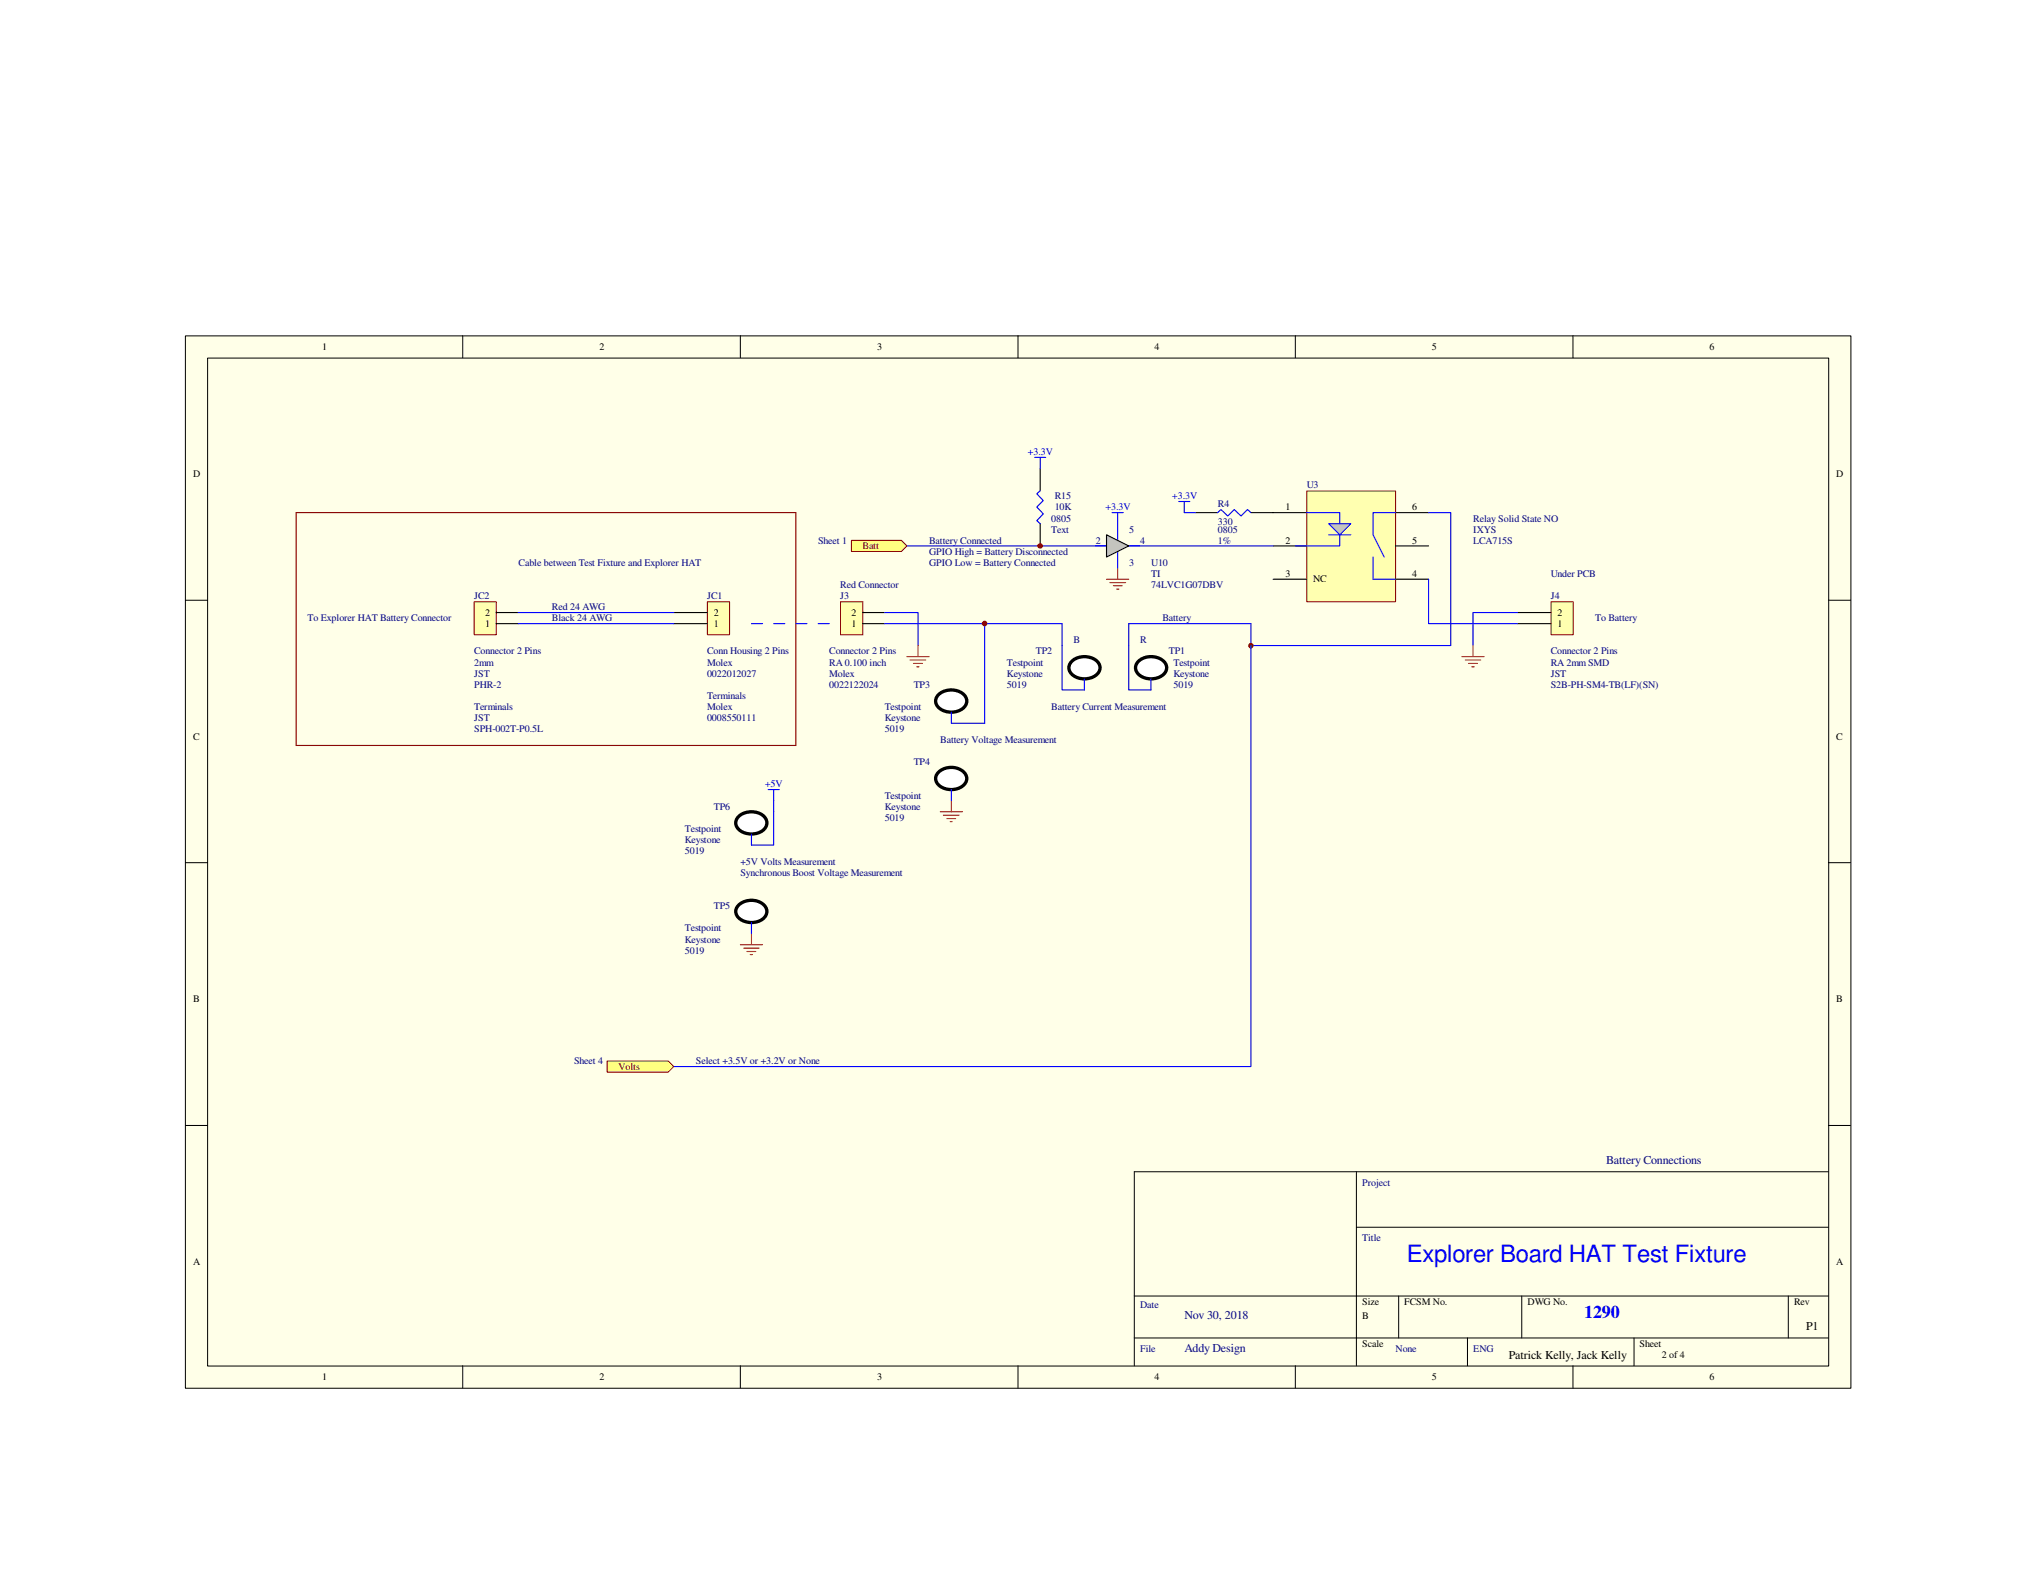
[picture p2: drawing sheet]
<svg xmlns="http://www.w3.org/2000/svg" width="279mm" height="216mm" viewBox="0 0 279 216" stroke-linecap="round" stroke-linejoin="round" font-family="sans-serif">
<path d="M25.4 46.1h228.6v144.4h-228.6z" fill="#ffffe8"/>
<g fill="none" stroke="#000" stroke-width=".14">
<path d="M25.4 46.1h228.6v144.4h-228.6zM28.5 49.1h222.5v138.4h-222.5zM63.5 46.1v3M101.6 46.1v3M139.7 46.1v3M177.8 46.1v3M215.9 46.1v3M25.4 82.4h3.1M250.9 82.4h3.1M25.4 118.4h3.1M250.9 118.4h3.1M25.4 154.5h3.1"/>
<path d="M250.9 154.5h3.1M155.7 177.9h95.2M186.1 160.8v26.7M186.1 168.4h64.8M191.9 177.9v5.7M208.8 177.9v5.7M245.4 177.9v5.7M250.9 160.8h-95.2v26.7M63.5 187.5v3M101.6 187.5v3M139.7 187.5v3M155.7 183.6h95.2"/>
<path d="M177.8 187.5v3M201.4 183.6v3.9M215.9 187.5v3M224.2 183.6v3.9"/>
</g>
<path d="M40.6 70.4h68.6v31.9h-68.6z" fill="none" stroke="#800000" stroke-width=".15"/>
<path d="M115.4 82.6h3v4.5h-3z" fill="#ffffb0"/>
<path d="M115.4 82.6h3v4.5h-3z" fill="none" stroke="#800000" stroke-width=".14"/>
<path d="M118.4 85.6h3M118.4 84.1h3" fill="none" stroke="#000" stroke-width=".15"/>
<path d="M121.4 84.1h4.6v4.5M121.4 85.6h24.4" fill="none" stroke="#00f" stroke-width=".15"/>
<path d="M124.5 90.1h3M124.9 90.6h2.1M125.3 91.1h1.3M125.8 91.5h.3M126 88.6v1.5" fill="none" stroke="#f00" stroke-width=".15"/>
<path d="M212.9 82.6h3v4.5h-3z" fill="#ffffb0"/>
<path d="M212.9 82.6h3v4.5h-3z" fill="none" stroke="#800000" stroke-width=".14"/>
<path d="M208.2 84.1h4.6M208.2 85.6h4.6" fill="none" stroke="#000" stroke-width=".15"/>
<path d="M135.1 85.6v13.7M145.8 85.6v3M171.7 85.6h-16.8v3M208.2 84.1h-6.1v4.5" fill="none" stroke="#00f" stroke-width=".15"/>
<path d="M200.6 90.1h3.1M201.1 90.6h2.1M201.5 91.1h1.2M202 91.5h.3M202.1 88.6v1.5M129 111.4h3.1M129.5 111.9h2.1M129.9 112.4h1.2M130.4 112.8h.3M130.6 109.9v1.5" fill="none" stroke="#f00" stroke-width=".15"/>
<circle cx="135.1" cy="85.6" r=".31" fill="#800000"/>
<circle cx="135.1" cy="85.6" r=".31" fill="none" stroke="#800000" stroke-width=".14"/>
<path d="M164 70.4h3.1M171.7 70.4h3" fill="none" stroke="#000" stroke-width=".15"/>
<path d="M167.1 70.4l.5-.5 .9 .9 .9-.9 .9 .9 .9-.9 .5 .5" fill="none" stroke="#00f" stroke-width=".15"/>
<path d="M179.4 67.4h12.1v15.2h-12.1z" fill="#ffffb0"/>
<path d="M179.3 67.4h12.2v15.2h-12.2z" fill="none" stroke="#800000" stroke-width=".14"/>
<path d="M174.7 70.4h4.6M174.7 74.9h4.6M174.7 79.5h4.6" fill="none" stroke="#000" stroke-width=".15"/>
<path d="M182.3 73.4h3.1" fill="none" stroke="#00f" stroke-width=".15"/>
<path d="M182.3 71.9h3.1l-1.5 1.5z" fill="#c0c0c0"/>
<path d="M182.3 71.9h3.1l-1.5 1.5z" fill="none" stroke="#00f" stroke-width=".14"/>
<path d="M124.5 74.9h50.2M161.8 68.8h1.5M162.5 68.8v1.6h1.5M179.3 70.4h4.6v1.5M183.9 73.4v1.5h-6.1M188.4 76.5v3h3.1M191.5 70.4h-3.1v3l1.5 3.1M196 79.5v6.1h12.2M196 70.4h3.1v18.2h-27.4v-3" fill="none" stroke="#00f" stroke-width=".15"/>
<path d="M191.5 70.4h4.5M191.5 74.9h4.5M191.5 79.5h4.5" fill="none" stroke="#000" stroke-width=".15"/>
<path d="M116.8 74.2h6.9l.8 .7-.8 .8h-6.9z" fill-rule="evenodd" fill="#ffff80"/>
<path d="M116.8 74.2h6.9l.8 .7-.8 .8h-6.9z" fill="none" stroke="#800000" stroke-width=".14"/>
<path d="M97.1 82.6h3v4.5h-3z" fill="#ffffb0"/>
<path d="M97.1 82.6h3v4.5h-3z" fill="none" stroke="#800000" stroke-width=".14"/>
<path d="M92.5 84.1h4.5M92.5 85.6h4.5" fill="none" stroke="#000" stroke-width=".15"/>
<path d="M65.1 82.6h3v4.5h-3z" fill="#ffffb0"/>
<path d="M65.1 82.6h3v4.5h-3z" fill="none" stroke="#800000" stroke-width=".14"/>
<path d="M68.1 85.6h3M68.1 84.1h3" fill="none" stroke="#000" stroke-width=".15"/>
<path d="M71.1 84.1h21.4M71.1 85.6h21.4M103.1 85.6h1.5M106.2 85.6h1.5M109.2 85.6h1.5M112.3 85.6h1.5M105.4 108.4h1.5M106.2 108.4v3" fill="none" stroke="#00f" stroke-width=".15"/>
<path d="M101.6 129.7h3M102.1 130.1h2.1M102.5 130.6h1.2M103 131h.3M103.1 128.1v1.6" fill="none" stroke="#f00" stroke-width=".15"/>
<circle cx="171.7" cy="88.6" r=".31" fill="#800000"/>
<circle cx="171.7" cy="88.6" r=".31" fill="none" stroke="#800000" stroke-width=".14"/>
<path d="M171.7 88.6v57.8h-79.2" fill="none" stroke="#00f" stroke-width=".15"/>
<path d="M83.3 145.6h8.4l.8 .8-.8 .8h-8.4z" fill-rule="evenodd" fill="#ffff80"/>
<path d="M83.3 145.6h8.4l.8 .8-.8 .8h-8.4z" fill="none" stroke="#800000" stroke-width=".14"/>
<path d="M151.8 79.5h3.1M152.3 80h2.2M153.4 78v1.5M152.8 80.4h1.2M153.2 80.9h.3" fill="none" stroke="#f00" stroke-width=".15"/>
<path d="M142.7 67.4l-.4 .4 .9 .9-.9 .9 .9 .9-.9 1 .4 .4M152.6 70.4h1.5M153.4 70.4v1.5" fill="none" stroke="#00f" stroke-width=".15"/>
<path d="M142.7 64.3v3.1M142.7 71.9v3" fill="none" stroke="#000" stroke-width=".15"/>
<circle cx="142.7" cy="74.9" r=".3" fill="#800000"/>
<circle cx="142.7" cy="74.9" r=".3" fill="none" stroke="#800000" stroke-width=".14"/>
<path d="M142 62.8h1.5M142.7 62.8v1.5" fill="none" stroke="#00f" stroke-width=".15"/>
<path d="M101.3 112.2a2.64 2.64 0 0 1 3.7 0 1.33 1.33 0 0 1-.8 2.1 2.53 2.53 0 0 1-3.2-.9v-.5v-.4z" fill-rule="evenodd" fill="#fff"/>
<path d="M101.3 112.2a2.64 2.64 0 0 1 3.7 0 1.33 1.33 0 0 1-.8 2.1 2.53 2.53 0 0 1-3.2-.9v-.5v-.4z" fill="none" stroke="#000" stroke-width=".46"/>
<path d="M103.1 114.5v1.5" fill="none" stroke="#00f" stroke-width=".15"/>
<path d="M101.3 124.3a2.51 2.51 0 0 1 3.9 .4 1.53 1.53 0 0 1-1.5 1.9 2.36 2.36 0 0 1-2.7-1.1v-.4v-.4z" fill-rule="evenodd" fill="#fff"/>
<path d="M101.3 124.3a2.51 2.51 0 0 1 3.9 .4 1.53 1.53 0 0 1-1.5 1.9 2.36 2.36 0 0 1-2.7-1.1v-.4v-.4z" fill="none" stroke="#000" stroke-width=".46"/>
<path d="M106.2 111.4v4.6h-3.1M103.1 126.6v1.5" fill="none" stroke="#00f" stroke-width=".15"/>
<path d="M128.7 95.5a2.53 2.53 0 0 1 3.9 .3 1.55 1.55 0 0 1-1.5 1.9 2.35 2.35 0 0 1-2.6-1.1l-.1-.4 .1-.4z" fill-rule="evenodd" fill="#fff"/>
<path d="M128.7 95.5a2.53 2.53 0 0 1 3.9 .3 1.55 1.55 0 0 1-1.5 1.9 2.35 2.35 0 0 1-2.6-1.1l-.1-.4 .1-.4z" fill="none" stroke="#000" stroke-width=".46"/>
<path d="M130.6 97.7v1.6" fill="none" stroke="#00f" stroke-width=".15"/>
<path d="M128.7 106.1a2.5 2.5 0 0 1 3.9 .4 1.54 1.54 0 0 1-1.5 1.8 2.35 2.35 0 0 1-2.6-1l-.1-.5 .1-.3z" fill-rule="evenodd" fill="#fff"/>
<path d="M128.7 106.1a2.5 2.5 0 0 1 3.9 .4 1.54 1.54 0 0 1-1.5 1.8 2.35 2.35 0 0 1-2.6-1l-.1-.5 .1-.3z" fill="none" stroke="#000" stroke-width=".46"/>
<path d="M130.6 108.4v1.5" fill="none" stroke="#00f" stroke-width=".15"/>
<path d="M147 90.9a2.53 2.53 0 0 1 3.9 .3 1.55 1.55 0 0 1-1.5 1.9 2.32 2.32 0 0 1-2.6-1l-.1-.4 .1-.5z" fill-rule="evenodd" fill="#fff"/>
<path d="M147 90.9a2.53 2.53 0 0 1 3.9 .3 1.55 1.55 0 0 1-1.5 1.9 2.32 2.32 0 0 1-2.6-1l-.1-.4 .1-.5z" fill="none" stroke="#000" stroke-width=".46"/>
<path d="M148.8 93.2v1.5" fill="none" stroke="#00f" stroke-width=".15"/>
<path d="M156.1 90.9a2.53 2.53 0 0 1 3.9 .3 1.55 1.55 0 0 1-1.5 1.9 2.32 2.32 0 0 1-2.6-1l-.1-.4 .1-.5z" fill-rule="evenodd" fill="#fff"/>
<path d="M156.1 90.9a2.53 2.53 0 0 1 3.9 .3 1.55 1.55 0 0 1-1.5 1.9 2.32 2.32 0 0 1-2.6-1l-.1-.4 .1-.5z" fill="none" stroke="#000" stroke-width=".46"/>
<path d="M150.3 74.9h1.5M153.4 73.4v3.1M154.9 74.9h1.5M130.6 99.3h4.5M145.8 88.6v6.1h3M154.9 88.6v6.1h3v-1.5" fill="none" stroke="#00f" stroke-width=".15"/>
<path d="M151.8 73.4l3.1 1.5-3.1 1.6z" fill="#c0c0c0"/>
<path d="M151.8 73.4l3.1 1.5-3.1 1.6z" fill="none" stroke="#000" stroke-width=".15"/>
<path d="M153.4 71.9v1.5M153.4 76.5v1.5" fill="none" stroke="#00f" stroke-width=".15"/>
<text font-size="3.3" fill="#00f" x="193" y="173.2">Explorer Board HAT Test Fixture</text>
<text font-size="2.5" fill="#00f" x="217.4" y="180.9">1290</text>
<g font-size="1.6" fill="#000080">
<text x="220.4" y="159.7">Battery Connections</text>
<text x="162.6" y="181">Nov 30, 2018</text>
<text x="162.6" y="185.5">Addy Design</text>
</g>
<g font-size="1.6">
<text x="247.9" y="182.5">P1</text>
<text x="207.1" y="186.5">Patrick Kelly, Jack Kelly</text>
</g>
<g font-size="1.4">
<text x="44.2" y="48">1</text>
<text x="82.3" y="48">2</text>
<text x="120.4" y="48">3</text>
<text x="158.5" y="48">4</text>
<text x="196.5" y="48">5</text>
<text x="234.6" y="48">6</text>
<text x="26.5" y="65.5">D</text>
<text x="252" y="65.5">D</text>
<text x="176.4" y="70.1">1</text>
<text x="193.8" y="70.1">6</text>
<text x="176.4" y="74.6">2</text>
<text x="193.8" y="74.6">5</text>
<text x="176.4" y="79.2">3</text>
<text x="180.2" y="79.9">NC</text>
<text x="193.8" y="79.2">4</text>
<text x="66.6" y="86">1</text>
<text x="66.6" y="84.5">2</text>
<text x="98" y="84.5">2</text>
<text x="98" y="86">1</text>
<text x="116.8" y="86">1</text>
<text x="116.8" y="84.5">2</text>
<text x="213.7" y="84.5">2</text>
<text x="213.7" y="86">1</text>
<text x="26.5" y="101.5">C</text>
<text x="252" y="101.5">C</text>
<text x="26.5" y="137.6">B</text>
<text x="252" y="137.6">B</text>
<text x="26.5" y="173.6">A</text>
<text x="252" y="173.6">A</text>
<text x="186.9" y="179.1">Size</text>
<text x="192.7" y="179.1">FCSM No.</text>
<text x="209.6" y="179.1">DWG No.</text>
<text x="246.2" y="179.1">Rev</text>
<text x="186.9" y="181.1">B</text>
<text x="186.9" y="184.9">Scale</text>
<text x="225" y="184.9">Sheet</text>
<text x="44.2" y="189.4">1</text>
<text x="82.3" y="189.4">2</text>
<text x="120.4" y="189.4">3</text>
<text x="158.5" y="189.4">4</text>
<text x="196.5" y="189.4">5</text>
<text x="228" y="186.4">2 of 4</text>
<text x="234.6" y="189.4">6</text>
</g>
<g font-size="1.4" fill="#00f">
<text x="141.1" y="62.4">+3.3V</text>
<text x="151.7" y="70.1">+3.3V</text>
<text x="160.9" y="68.5">+3.3V</text>
<text x="105" y="108.1">+5V</text>
</g>
<g font-size="1.4" fill="#000080">
<text x="144.3" y="71.6">0805</text>
<text x="144.7" y="68.5">R15</text>
<text x="144.7" y="70.1">10K</text>
<text x="167.1" y="69.6">R4</text>
<text x="179.3" y="67">U3</text>
<text x="202.2" y="71.6">Relay Solid State NO</text>
<text x="71.2" y="77.7">Cable between Test Fixture and Explorer HAT</text>
<text x="112.3" y="74.6">Sheet 1</text>
<text x="127.5" y="74.6">Battery Connected</text>
<text x="127.5" y="76.2">GPIO High = Battery Disconnected</text>
<text x="127.5" y="77.7">GPIO Low = Battery Connected</text>
<text x="144.3" y="73.1">Text</text>
<text x="150.4" y="74.6">2</text>
<text x="154.9" y="77.7">3</text>
<text x="154.9" y="73.1">5</text>
<text x="156.5" y="74.6">4</text>
<text x="158" y="77.7">U10</text>
<text x="167.1" y="72.1">330</text>
<text x="167.1" y="73.1">0805</text>
<text x="167.1" y="74.6">1%</text>
<text x="202.2" y="73.1">IXYS</text>
<text x="202.2" y="74.6">LCA715S</text>
<text x="65.1" y="82.2">JC2</text>
<text x="75.7" y="83.7">Red 24 AWG</text>
<text x="97" y="82.2">JC1</text>
<text x="115.3" y="82.2">J3</text>
<text x="115.3" y="80.7">Red Connector</text>
<text x="158" y="80.7">74LVC1G07DBV</text>
<text x="158" y="79.2">TI</text>
<text x="212.8" y="82.2">J4</text>
<text x="212.8" y="79.2">Under PCB</text>
<text x="42.2" y="85.3">To Explorer HAT Battery Connector</text>
<text x="65.1" y="89.8">Connector 2 Pins</text>
<text x="75.7" y="85.3">Black 24 AWG</text>
<text x="97" y="89.8">Conn Housing 2 Pins</text>
<text x="113.8" y="89.8">Connector 2 Pins</text>
<text x="142.2" y="89.8">TP2</text>
<text x="147.3" y="88.3">B</text>
<text x="156.5" y="88.3">R</text>
<text x="159.5" y="85.3">Battery</text>
<text x="160.4" y="89.8">TP1</text>
<text x="212.8" y="89.8">Connector 2 Pins</text>
<text x="218.9" y="85.3">To Battery</text>
<text x="65.1" y="91.4">2mm</text>
<text x="65.1" y="92.9">JST</text>
<text x="65.1" y="94.4">PHR-2</text>
<text x="97" y="91.4">Molex</text>
<text x="97" y="92.9">0022012027</text>
<text x="97" y="95.9">Terminals</text>
<text x="113.8" y="91.4">RA 0.100 inch</text>
<text x="113.8" y="92.9">Molex</text>
<text x="113.8" y="94.4">0022122024</text>
<text x="125.4" y="94.4">TP3</text>
<text x="138.2" y="92.9">Keystone</text>
<text x="138.2" y="94.4">5019</text>
<text x="138.2" y="91.4">Testpoint</text>
<text x="161" y="92.9">Keystone</text>
<text x="161" y="94.4">5019</text>
<text x="161" y="91.4">Testpoint</text>
<text x="212.8" y="91.4">RA 2mm SMD</text>
<text x="212.8" y="92.9">JST</text>
<text x="212.8" y="94.4">S2B-PH-SM4-TB(LF)(SN)</text>
<text x="65.1" y="97.4">Terminals</text>
<text x="65.1" y="98.9">JST</text>
<text x="65.1" y="100.5">SPH-002T-P0.5L</text>
<text x="97" y="97.4">Molex</text>
<text x="97" y="98.9">0008550111</text>
<text x="121.4" y="98.9">Keystone</text>
<text x="121.4" y="100.5">5019</text>
<text x="121.4" y="97.4">Testpoint</text>
<text x="129" y="102">Battery Voltage Measurement</text>
<text x="144.3" y="97.4">Battery Current Measurement</text>
<text x="125.4" y="105">TP4</text>
<text x="98" y="111.1">TP6</text>
<text x="121.4" y="111.1">Keystone</text>
<text x="121.4" y="112.6">5019</text>
<text x="121.4" y="109.6">Testpoint</text>
<text x="94" y="115.7">Keystone</text>
<text x="94" y="117.2">5019</text>
<text x="94" y="114.2">Testpoint</text>
<text x="101.6" y="118.7">+5V Volts Measurement</text>
<text x="98" y="124.8">TP5</text>
<text x="101.6" y="120.2">Synchronous Boost Voltage Measurement</text>
<text x="94" y="129.4">Keystone</text>
<text x="94" y="130.9">5019</text>
<text x="94" y="127.8">Testpoint</text>
<text x="78.8" y="146.1">Sheet 4</text>
<text x="95.5" y="146.1">Select +3.5V or +3.2V or None</text>
<text x="186.9" y="162.8">Project</text>
<text x="186.9" y="170.4">Title</text>
<text x="156.5" y="179.5">Date</text>
<text x="156.5" y="185.6">File</text>
<text x="191.5" y="185.6">None</text>
<text x="202.2" y="185.6">ENG</text>
</g>
<g font-size="1.4" fill="#800000">
<text x="118.4" y="75.4">Batt</text>
<text x="84.9" y="146.9">Volts</text>
</g>
</svg>
